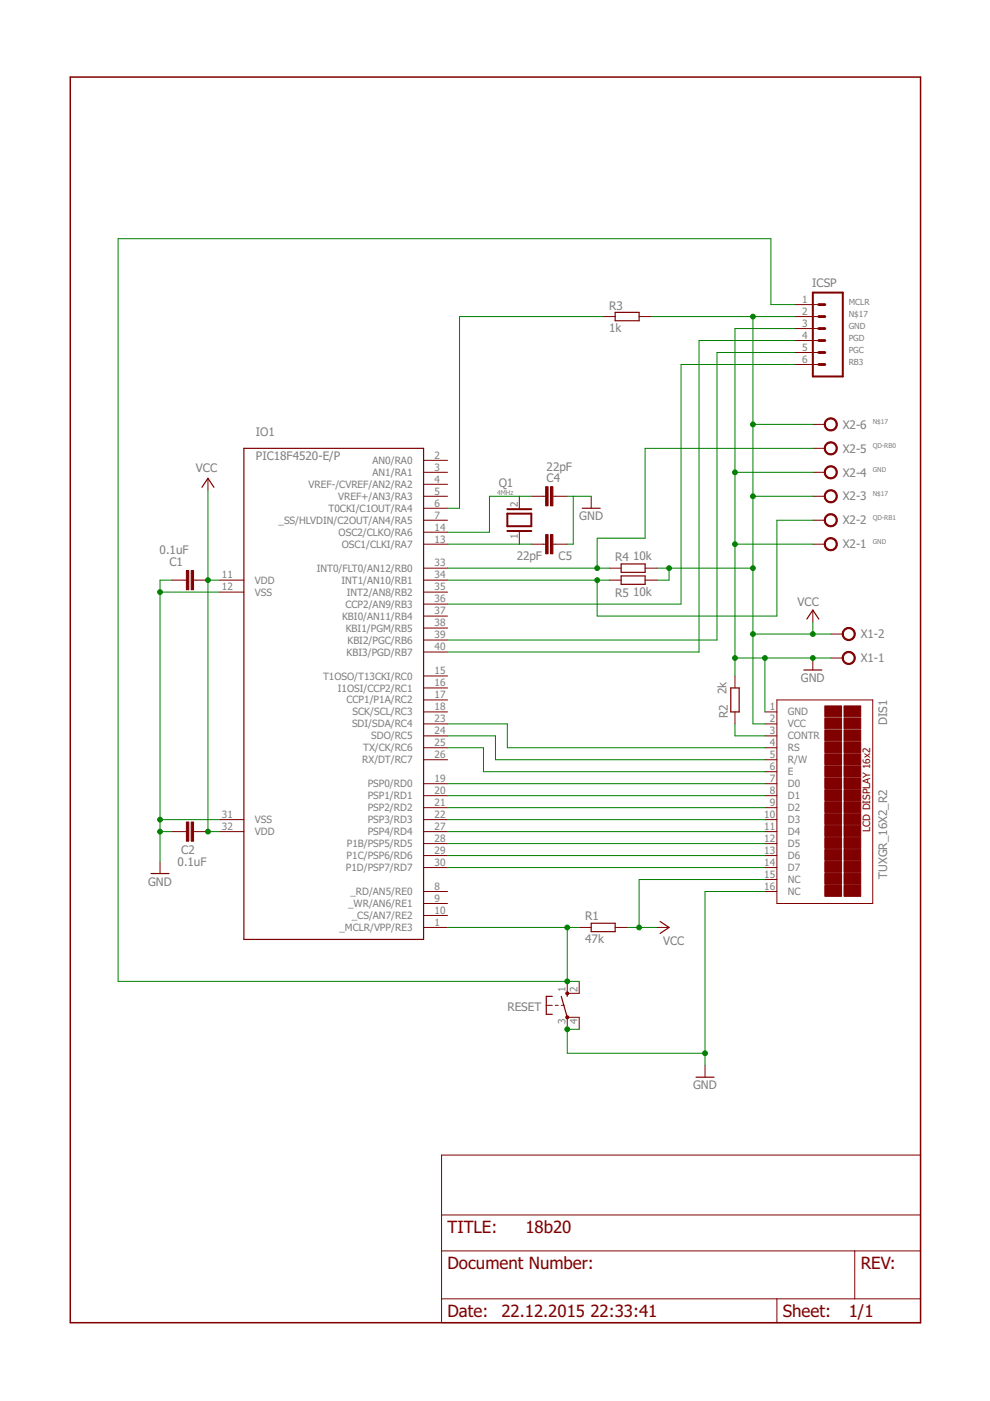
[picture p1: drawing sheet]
<svg xmlns="http://www.w3.org/2000/svg" width="210mm" height="297mm" viewBox="0 0 210 297" stroke-linecap="round" stroke-linejoin="round" font-family="sans-serif">
<g fill="none" stroke="#800000" stroke-width=".21">
<path d="M127.9 67.1h2.5M135.5 67.1h2.5M168.5 64.6h5.1M168.5 67.1h5.1M168.5 69.7h5.1M168.5 72.2h5.1M168.5 74.7h5.1M168.5 77.3h5.1M89.8 97.6h5.1M172.3 95.1h2.6M172.3 90h2.6M44.1 101.4v2.5"/>
<path d="M89.8 100.1h5.1M89.8 102.7h5.1M89.8 105.2h5.1M89.8 107.8h5.1M89.8 110.3h5.1M89.8 115.4h5.1M89.8 112.8h5.1M110.1 105.2v2.6M110.1 112.8v2.6M112.6 105.2h3.1M112.6 115.4h3.1M117.2 105.2h3.1"/>
<path d="M117.2 115.4h3.1M125.3 105.2v2.6M172.3 100.1h2.6M172.3 105.2h2.6M172.3 110.3h2.6M172.3 115.4h2.6M36.5 123h3M41 123h3.1M46.6 123h5.1M46.6 125.5h5.1M89.8 123h5.1M89.8 125.5h5.1"/>
<path d="M89.8 120.5h5.1M89.8 128.1h5.1M89.8 130.6h5.1M89.8 133.2h5.1M89.8 135.7h5.1M89.8 138.2h5.1M129.2 123h2.5M129.2 120.5h2.5M136.8 123h2.5M136.8 120.5h2.5M172.3 129.3v2.6M172.3 139.5v2.5"/>
<path d="M176.1 139.5h2.6M176.1 134.4h2.6M89.8 148.4h5.1M89.8 150.9h5.1M89.8 153.5h5.1M89.8 156h5.1M89.8 158.5h5.1M89.8 143.3h5.1M89.8 145.9h5.1M155.8 143.3v2.6M155.8 150.9v2.6M162.2 150.9h2.5"/>
<path d="M162.2 153.5h2.5M162.2 156h2.5M162.2 158.5h2.5M164.7 148.4h20.3v43.2h-20.3zM36.5 176.3h3M41 176.3h3.1M46.6 173.8h5.1M46.6 176.3h5.1M89.8 161.1h5.1M89.8 166.2h5.1M89.8 168.7h5.1M89.8 171.2h5.1"/>
<path d="M89.8 173.8h5.1M89.8 176.3h5.1M89.8 178.9h5.1M162.2 161.1h2.5M162.2 163.6h2.5M162.2 166.2h2.5M162.2 168.7h2.5M162.2 171.2h2.5M162.2 173.8h2.5M162.2 176.3h2.5M162.2 178.9h2.5M33.9 182.7v2.5"/>
<path d="M89.8 191.6h5.1M89.8 181.4h5.1M89.8 183.9h5.1M89.8 189h5.1M89.8 196.6h5.1M89.8 194.1h5.1M122.8 196.6h2.5M130.4 196.6h2.6M139.3 196.6h2.6M162.2 181.4h2.5M162.2 183.9h2.5M162.2 186.5h2.5"/>
<path d="M162.2 189h2.5M115.8 213.1h1.3M117.7 213.1h.7M119 213.1h.6M120.3 208.1v2.5h2.5v-2.5M120.3 218.2v-2.5h2.5v2.5M149.5 225.8v2.6M93.6 244.9h101.6v35.5h-101.6zM93.6 257.6h101.6M93.6 265.2h101.6M93.6 275.4h101.6M164.7 275.4v5"/>
<path d="M181.2 265.2v10.2"/>
</g>
<g fill="#800000" stroke="#800000" stroke-width=".21">
<path d="M178.9 149.7h3.6v2.3h-3.6z"/>
<path d="M174.9 149.7h3.5v2.3h-3.5z"/>
<path d="M178.9 152.2h3.6v2.3h-3.6z"/>
<path d="M174.9 152.2h3.5v2.3h-3.5z"/>
<path d="M178.9 154.7h3.6v2.3h-3.6z"/>
<path d="M174.9 154.7h3.5v2.3h-3.5z"/>
<path d="M178.9 157.3h3.6v2.3h-3.6z"/>
<path d="M174.9 157.3h3.5v2.3h-3.5z"/>
<path d="M178.9 159.8h3.6v2.3h-3.6z"/>
<path d="M174.9 159.8h3.5v2.3h-3.5z"/>
<path d="M178.9 162.3h3.6v2.3h-3.6z"/>
<path d="M174.9 162.3h3.5v2.3h-3.5z"/>
<path d="M178.9 164.9h3.6v2.3h-3.6z"/>
<path d="M174.9 164.9h3.5v2.3h-3.5z"/>
<path d="M178.9 167.4h3.6v2.3h-3.6z"/>
<path d="M174.9 167.4h3.5v2.3h-3.5z"/>
<path d="M178.9 170h3.6v2.3h-3.6z"/>
<path d="M174.9 170h3.5v2.3h-3.5z"/>
<path d="M178.9 172.5h3.6v2.3h-3.6z"/>
<path d="M174.9 172.5h3.5v2.3h-3.5z"/>
<path d="M178.9 175h3.6v2.3h-3.6z"/>
<path d="M174.9 175h3.5v2.3h-3.5z"/>
<path d="M178.9 177.6h3.6v2.3h-3.6z"/>
<path d="M174.9 177.6h3.5v2.3h-3.5z"/>
<path d="M178.9 180.1h3.6v2.3h-3.6z"/>
<path d="M174.9 180.1h3.5v2.3h-3.5z"/>
<path d="M178.9 182.7h3.6v2.3h-3.6z"/>
<path d="M174.9 182.7h3.5v2.3h-3.5z"/>
<path d="M178.9 185.2h3.6v2.3h-3.6z"/>
<path d="M174.9 185.2h3.5v2.3h-3.5z"/>
<path d="M178.9 187.7h3.6v2.3h-3.6z"/>
<path d="M174.9 187.7h3.5v2.3h-3.5z"/>
<path d="M39.5 121h.5v4h-.5z"/>
<path d="M40.5 121h.5v4h-.5z"/>
<path d="M39.5 174.3h.5v4.1h-.5z"/>
<path d="M40.5 174.3h.5v4.1h-.5z"/>
<path d="M115.7 103.2h.5v4.1h-.5z"/>
<path d="M116.7 103.2h.5v4.1h-.5z"/>
<path d="M115.7 113.3h.5v4.1h-.5z"/>
<path d="M116.7 113.3h.5v4.1h-.5z"/>
</g>
<g fill="none" stroke="#800000" stroke-width=".25">
<path d="M130.4 66.2h5.1v1.8h-5.1zM51.7 95.1h38.1v104.1h-38.1zM42.8 103.3l1.3-1.9 1.3 1.9M123.4 107.8h3.9M131.7 119.6h5.1v1.7h-5.1zM131.7 122.1h5.1v1.8h-5.1zM171.1 131.3l1.2-2 1.3 2M154.9 145.9h1.8v5h-1.8zM170.4 142h3.8M32 185.2h3.8M125.3 195.7h5.1v1.8h-5.1zM140 195.4l1.9 1.2-1.9 1.3"/>
<path d="M117.1 211.2h-1.3v3.9h1.3M119 211.2l1.3 4.5M120.3 210.6v.6M147.6 228.4h3.8"/>
</g>
<path d="M172.3 62h6.4v17.8h-6.4zM107.6 108.9h5v2.7h-5zM107.6 107.9h5M107.6 112.6h5" fill="none" stroke="#800000" stroke-width=".42"/>
<path d="M173.6 69.7h1.3M173.6 67.1h1.3M173.6 64.6h1.3M173.6 74.7h1.3M173.6 72.2h1.3M173.6 77.3h1.3" fill="none" stroke="#800000" stroke-width=".61"/>
<g fill="#800000" stroke="#800000" stroke-width=".21">
<path d="M178.9 138.5a1.4 1.4 0 0 1 2.2 .3 1.4 1.4 0 0 1-.8 2 1.4 1.4 0 0 1-1.7-1.3h.2a1.14 1.14 0 0 1 1.7-.9 1.14 1.14 0 0 1 .1 1.9 1.14 1.14 0 0 1-1.8-.7v-.3h-.2z" fill-rule="evenodd"/>
<path d="M178.9 133.5a1.39 1.39 0 0 1 2.2 .2 1.39 1.39 0 0 1-.8 2.1 1.39 1.39 0 0 1-1.7-1.4h.2a1.14 1.14 0 0 1 1.7-.9 1.14 1.14 0 0 1 .1 1.9 1.14 1.14 0 0 1-1.8-.7v-.3h-.2z" fill-rule="evenodd"/>
<path d="M175.1 114.4a1.39 1.39 0 0 1 2.2 .3 1.39 1.39 0 0 1-.8 2 1.39 1.39 0 0 1-1.7-1.3h.2a1.14 1.14 0 0 1 1.7-1 1.14 1.14 0 0 1 .1 1.9 1.14 1.14 0 0 1-1.8-.6v-.3h-.2z" fill-rule="evenodd"/>
<path d="M175.1 109.3a1.39 1.39 0 0 1 2.2 .3 1.39 1.39 0 0 1-.8 2 1.39 1.39 0 0 1-1.7-1.3h.2a1.14 1.14 0 0 1 1.7-1 1.14 1.14 0 0 1 .1 2 1.14 1.14 0 0 1-1.8-.7v-.3h-.2z" fill-rule="evenodd"/>
<path d="M175.1 104.3a1.39 1.39 0 0 1 2.2 .2 1.39 1.39 0 0 1-.8 2.1 1.39 1.39 0 0 1-1.7-1.4h.2a1.14 1.14 0 0 1 1.7-.9 1.14 1.14 0 0 1 .1 1.9 1.14 1.14 0 0 1-1.8-.7v-.3h-.2z" fill-rule="evenodd"/>
<path d="M175.1 99.2a1.39 1.39 0 0 1 2.2 .2 1.39 1.39 0 0 1-.8 2.1 1.39 1.39 0 0 1-1.7-1.4h.2a1.14 1.14 0 0 1 1.7-.9 1.14 1.14 0 0 1 .1 1.9 1.14 1.14 0 0 1-1.8-.7v-.3h-.2z" fill-rule="evenodd"/>
<path d="M175.1 94.1a1.39 1.39 0 0 1 2.2 .2 1.39 1.39 0 0 1-.8 2.1 1.39 1.39 0 0 1-1.7-1.3h.2a1.14 1.14 0 0 1 1.7-1 1.14 1.14 0 0 1 .1 1.9 1.14 1.14 0 0 1-1.8-.7v-.2h-.2z" fill-rule="evenodd"/>
<path d="M175.1 89a1.39 1.39 0 0 1 2.2 .3 1.39 1.39 0 0 1-.8 2 1.39 1.39 0 0 1-1.7-1.3h.2a1.14 1.14 0 0 1 1.7-1 1.14 1.14 0 0 1 .1 1.9 1.14 1.14 0 0 1-1.8-.6v-.3h-.2z" fill-rule="evenodd"/>
<circle cx="120.3" cy="215.7" r=".33"/>
<circle cx="120.3" cy="210.6" r=".33"/>
</g>
<path d="M14.9 16.3h180.3v264.1h-180.3z" fill="none" stroke="#800000" stroke-width=".32"/>
<g fill="none" stroke="#008000" stroke-width=".21">
<path d="M127.9 67.1h-30.5v40.7h-2.5M138 67.1h30.5M159.6 67.1v86.4h2.6M168.5 69.7h-12.7v73.6M168.5 64.6h-5.1v-14h-138.4v157.5h97.8M168.5 72.2h-20.3v66h-53.3M168.5 74.7h-16.5v61h-57.1M168.5 77.3h-24.1v50.8h-49.5M159.6 90h12.7M172.3 95.1h-35.5v19h-10.2v6.4M44.1 103.9v72.4h2.5M94.9 115.4h17.7"/>
<path d="M112.6 105.2h-8.8v7.6h-8.9M120.3 105.2h5M121.5 105.2v10.2h-1.2M155.8 100.1h16.5M155.8 115.4h16.5M159.6 105.2h12.7M172.3 110.3h-7.6v20.3h-38.1v-7.6M33.9 125.5h12.7M36.5 123h-2.6v59.7M44.1 123h2.5M94.9 123h34.3M94.9 120.5h34.3"/>
<path d="M139.3 120.5h20.3M141.9 120.5v2.5h-2.6M155.8 139.5h20.3M159.6 134.4h16.5M162.2 139.5v11.4M172.3 131.9v2.5M94.9 153.5h12.7v5h54.6M94.9 156h10.2v5.1h57.1M94.9 158.5h7.6v5.1h59.7M155.8 153.5v2.5h6.4M33.9 173.8h12.7M33.9 176.3h2.6"/>
<path d="M94.9 166.2h67.3M94.9 168.7h67.3M94.9 171.2h67.3M94.9 173.8h67.3M94.9 176.3h67.3M94.9 178.9h67.3M94.9 181.4h67.3M94.9 183.9h67.3M94.9 196.6h27.9M120.3 196.6v11.5M133 196.6h6.3M162.2 186.5h-26.7v10.1"/>
<path d="M162.2 189h-12.7v36.8M122.8 218.2h-2.5v5.1h29.2"/>
</g>
<g fill="#008000" stroke="#008000" stroke-width=".21">
<circle cx="135.5" cy="196.6" r=".51"/>
<circle cx="44.1" cy="123" r=".51"/>
<circle cx="44.1" cy="176.3" r=".51"/>
<circle cx="159.6" cy="67.1" r=".51"/>
<circle cx="159.6" cy="90" r=".51"/>
<circle cx="159.6" cy="120.5" r=".51"/>
<circle cx="159.6" cy="134.4" r=".51"/>
<circle cx="159.6" cy="105.2" r=".51"/>
<circle cx="141.9" cy="120.5" r=".51"/>
<circle cx="172.3" cy="134.4" r=".51"/>
<circle cx="120.3" cy="218.2" r=".51"/>
<circle cx="149.5" cy="223.3" r=".51"/>
<circle cx="162.2" cy="139.5" r=".51"/>
<circle cx="155.8" cy="139.5" r=".51"/>
<circle cx="155.8" cy="115.4" r=".51"/>
<circle cx="155.8" cy="100.1" r=".51"/>
<circle cx="172.3" cy="139.5" r=".51"/>
<circle cx="33.9" cy="173.8" r=".51"/>
<circle cx="33.9" cy="176.3" r=".51"/>
<circle cx="33.9" cy="125.5" r=".51"/>
<circle cx="120.3" cy="196.6" r=".51"/>
<circle cx="120.3" cy="208.1" r=".51"/>
<circle cx="126.6" cy="120.5" r=".51"/>
<circle cx="126.6" cy="123" r=".51"/>
</g>
<g font-size="3.6" fill="#800000">
<text x="94.9" y="261.4">TITLE:</text>
<text x="111.4" y="261.4">18b20</text>
<text x="94.9" y="269">Document Number:</text>
<text x="182.5" y="269">REV:</text>
<text x="94.9" y="279.2">Date:</text>
<text x="106.3" y="279.2">22.12.2015</text>
<text x="125.2" y="279.2">22:33:41</text>
<text x="166" y="279.2">Sheet:</text>
<text x="180" y="279.2">1/1</text>
</g>
<g font-size="2.5" fill="#808080">
<text x="129.2" y="65.6">R3</text>
<text x="172.2" y="60.8">ICSP</text>
<text x="129.2" y="70.4">1k</text>
<text x="54.3" y="92.5">IO1</text>
<text x="178.7" y="95.9">X2-5</text>
<text x="178.7" y="90.9">X2-6</text>
<text x="41.6" y="100.1">VCC</text>
<text x="54.3" y="97.6">PIC18F4520-E/P</text>
<text x="115.9" y="99.8">22pF</text>
<text x="178.7" y="101">X2-4</text>
<text x="105.7" y="103.2">Q1</text>
<text x="115.9" y="102.3">C4</text>
<text x="178.7" y="106.1">X2-3</text>
<text x="122.8" y="110.3">GND</text>
<text x="178.7" y="111.2">X2-2</text>
<text x="33.9" y="117.5">0.1uF</text>
<text x="109.5" y="118.8">22pF</text>
<text x="118.4" y="118.8">C5</text>
<text x="130.4" y="119">R4</text>
<text x="134.2" y="118.7">10k</text>
<text x="178.7" y="116.3">X2-1</text>
<text x="35.9" y="120.1">C1</text>
<text x="130.4" y="126.6">R5</text>
<text x="134.2" y="126.3">10k</text>
<text x="169.1" y="128.6">VCC</text>
<text x="182.5" y="135.3">X1-2</text>
<text x="182.5" y="140.4">X1-1</text>
<text x="154" y="147.1" transform="rotate(-90 154 147.1)">2k</text>
<text x="169.8" y="144.6">GND</text>
<text x="154.3" y="152.2" transform="rotate(-90 154.3 152.2)">R2</text>
<text x="188.1" y="153.8" transform="rotate(-90 188.1 153.8)">DIS1</text>
<text x="37.7" y="183.6">0.1uF</text>
<text x="38.4" y="181">C2</text>
<text x="31.4" y="187.8">GND</text>
<text x="188.1" y="186.3" transform="rotate(-90 188.1 186.3)">TUXGR_16X2_R2</text>
<text x="124.1" y="195.1">R1</text>
<text x="124.1" y="199.9">47k</text>
<text x="140.6" y="200.5">VCC</text>
<text x="107.6" y="214.4">RESET</text>
<text x="146.9" y="230.9">GND</text>
</g>
<g font-size="2.1" fill="#808080">
<text x="170.1" y="64.2">1</text>
<text x="170.1" y="66.8">2</text>
<text x="170.1" y="69.3">3</text>
<text x="170.1" y="71.8">4</text>
<text x="170.1" y="74.4">5</text>
<text x="170.1" y="76.9">6</text>
<text x="79" y="98.4">AN0/RA0</text>
<text x="79" y="100.9">AN1/RA1</text>
<text x="92.1" y="97.2">2</text>
<text x="92.1" y="99.8">3</text>
<text x="65.4" y="103.4">VREF-/CVREF/AN2/RA2</text>
<text x="71.7" y="106">VREF+/AN3/RA3</text>
<text x="92.1" y="102.3">4</text>
<text x="92.1" y="104.9">5</text>
<text x="92.1" y="107.4">6</text>
<text x="109.8" y="107.4" transform="rotate(-90 109.8 107.4)">2</text>
<text x="59.1" y="111.1">_SS/HLVDIN/C2OUT/AN4/RA5</text>
<text x="69.7" y="108.5">T0CKI/C1OUT/RA4</text>
<text x="71.8" y="113.6">OSC2/CLKO/RA6</text>
<text x="92.1" y="109.9">7</text>
<text x="92.1" y="112.5">14</text>
<text x="72.5" y="116.1">OSC1/CLKI/RA7</text>
<text x="92.1" y="115">13</text>
<text x="109.8" y="114.4" transform="rotate(-90 109.8 114.4)">1</text>
<text x="47" y="122.6">11</text>
<text x="47" y="125.2">12</text>
<text x="54" y="123.8">VDD</text>
<text x="67.2" y="121.2">INT0/FLT0/AN12/RB0</text>
<text x="72.4" y="123.8">INT1/AN10/RB1</text>
<text x="92.1" y="120.1">33</text>
<text x="92.1" y="122.6">34</text>
<text x="92.1" y="125.2">35</text>
<text x="54" y="126.3">VSS</text>
<text x="72.5" y="131.4">KBI0/AN11/RB4</text>
<text x="73.2" y="128.8">CCP2/AN9/RB3</text>
<text x="73.5" y="126.3">INT2/AN8/RB2</text>
<text x="92.1" y="127.7">36</text>
<text x="92.1" y="130.3">37</text>
<text x="73.3" y="133.9">KBI1/PGM/RB5</text>
<text x="73.7" y="136.5">KBI2/PGC/RB6</text>
<text x="92.1" y="132.8">38</text>
<text x="92.1" y="135.3">39</text>
<text x="92.1" y="137.9">40</text>
<text x="73.5" y="139">KBI3/PGD/RB7</text>
<text x="92.1" y="143">15</text>
<text x="68.5" y="144.1">T1OSO/T13CKI/RC0</text>
<text x="71.6" y="146.6">I1OSI/CCP2/RC1</text>
<text x="73.5" y="149.2">CCP1/P1A/RC2</text>
<text x="92.1" y="145.5">16</text>
<text x="92.1" y="148">17</text>
<text x="74.6" y="154.2">SDI/SDA/RC4</text>
<text x="74.8" y="151.7">SCK/SCL/RC3</text>
<text x="92.1" y="150.6">18</text>
<text x="92.1" y="153.1">23</text>
<text x="92.1" y="155.7">24</text>
<text x="163.2" y="150.6">1</text>
<text x="163.2" y="153.1">2</text>
<text x="163.2" y="155.7">3</text>
<text x="167.1" y="151.7">GND</text>
<text x="167.1" y="154.2">VCC</text>
<text x="76.8" y="161.9">RX/DT/RC7</text>
<text x="77" y="159.3">TX/CK/RC6</text>
<text x="78.7" y="156.8">SDO/RC5</text>
<text x="92.1" y="158.2">25</text>
<text x="92.1" y="160.7">26</text>
<text x="163.2" y="158.2">4</text>
<text x="163.2" y="160.7">5</text>
<text x="167.1" y="156.8">CONTR</text>
<text x="167.1" y="159.3">RS</text>
<text x="167.1" y="161.8">R/W</text>
<text x="78" y="166.9">PSP0/RD0</text>
<text x="92.1" y="165.8">19</text>
<text x="163.2" y="163.3">6</text>
<text x="163.2" y="165.8">7</text>
<text x="167.1" y="164.4">E</text>
<text x="167.1" y="166.9">D0</text>
<text x="47" y="173.4">31</text>
<text x="78" y="169.5">PSP1/RD1</text>
<text x="78" y="172">PSP2/RD2</text>
<text x="92.1" y="168.4">20</text>
<text x="92.1" y="170.9">21</text>
<text x="92.1" y="173.4">22</text>
<text x="162" y="173.4">10</text>
<text x="163.2" y="168.4">8</text>
<text x="163.2" y="170.9">9</text>
<text x="167.1" y="169.5">D1</text>
<text x="167.1" y="172">D2</text>
<text x="47" y="176">32</text>
<text x="54" y="174.5">VSS</text>
<text x="54" y="177.1">VDD</text>
<text x="73.5" y="179.6">P1B/PSP5/RD5</text>
<text x="78" y="174.5">PSP3/RD3</text>
<text x="78" y="177.1">PSP4/RD4</text>
<text x="92.1" y="176">27</text>
<text x="92.1" y="178.5">28</text>
<text x="162" y="176">11</text>
<text x="162" y="178.5">12</text>
<text x="167.1" y="174.5">D3</text>
<text x="167.1" y="177.1">D4</text>
<text x="167.1" y="179.6">D5</text>
<text x="73.3" y="184.7">P1D/PSP7/RD7</text>
<text x="73.5" y="182.2">P1C/PSP6/RD6</text>
<text x="92.1" y="181">29</text>
<text x="92.1" y="183.6">30</text>
<text x="162" y="181">13</text>
<text x="162" y="183.6">14</text>
<text x="167.1" y="182.2">D6</text>
<text x="167.1" y="184.7">D7</text>
<text x="74.3" y="189.8">_RD/AN5/RE0</text>
<text x="92.1" y="188.7">8</text>
<text x="92.1" y="191.2">9</text>
<text x="162" y="186.1">15</text>
<text x="162" y="188.7">16</text>
<text x="167.1" y="187.2">NC</text>
<text x="167.1" y="189.8">NC</text>
<text x="72" y="197.4">_MCLR/VPP/RE3</text>
<text x="73.8" y="192.3">_WR/AN6/RE1</text>
<text x="74.6" y="194.9">_CS/AN7/RE2</text>
<text x="92.1" y="196.3">1</text>
<text x="92.1" y="193.7">10</text>
<text x="119.9" y="210.3" transform="rotate(-90 119.9 210.3)">1</text>
<text x="122.5" y="210.3" transform="rotate(-90 122.5 210.3)">2</text>
<text x="119.9" y="217.2" transform="rotate(-90 119.9 217.2)">3</text>
<text x="122.5" y="217.2" transform="rotate(-90 122.5 217.2)">4</text>
</g>
<text font-size="2.1" fill="#800000" x="184.5" y="176.3" transform="rotate(-90 184.5 176.3)">LCD DISPLAY 16x2</text>
<g font-size="1.8" fill="#808080">
<text x="180" y="64.6">MCLR</text>
<text x="180" y="67.1">N$17</text>
<text x="180" y="69.7">GND</text>
<text x="180" y="72.2">PGD</text>
<text x="180" y="74.7">PGC</text>
<text x="180" y="77.3">RB3</text>
</g>
<g font-size="1.4" fill="#808080">
<text x="185" y="90">N$17</text>
<text x="185" y="95.1">QD-RB0</text>
<text x="185" y="100.1">GND</text>
<text x="105.4" y="105">4MHz</text>
<text x="185" y="105.2">N$17</text>
<text x="185" y="110.3">QD-RB1</text>
<text x="185" y="115.4">GND</text>
</g>
</svg>
